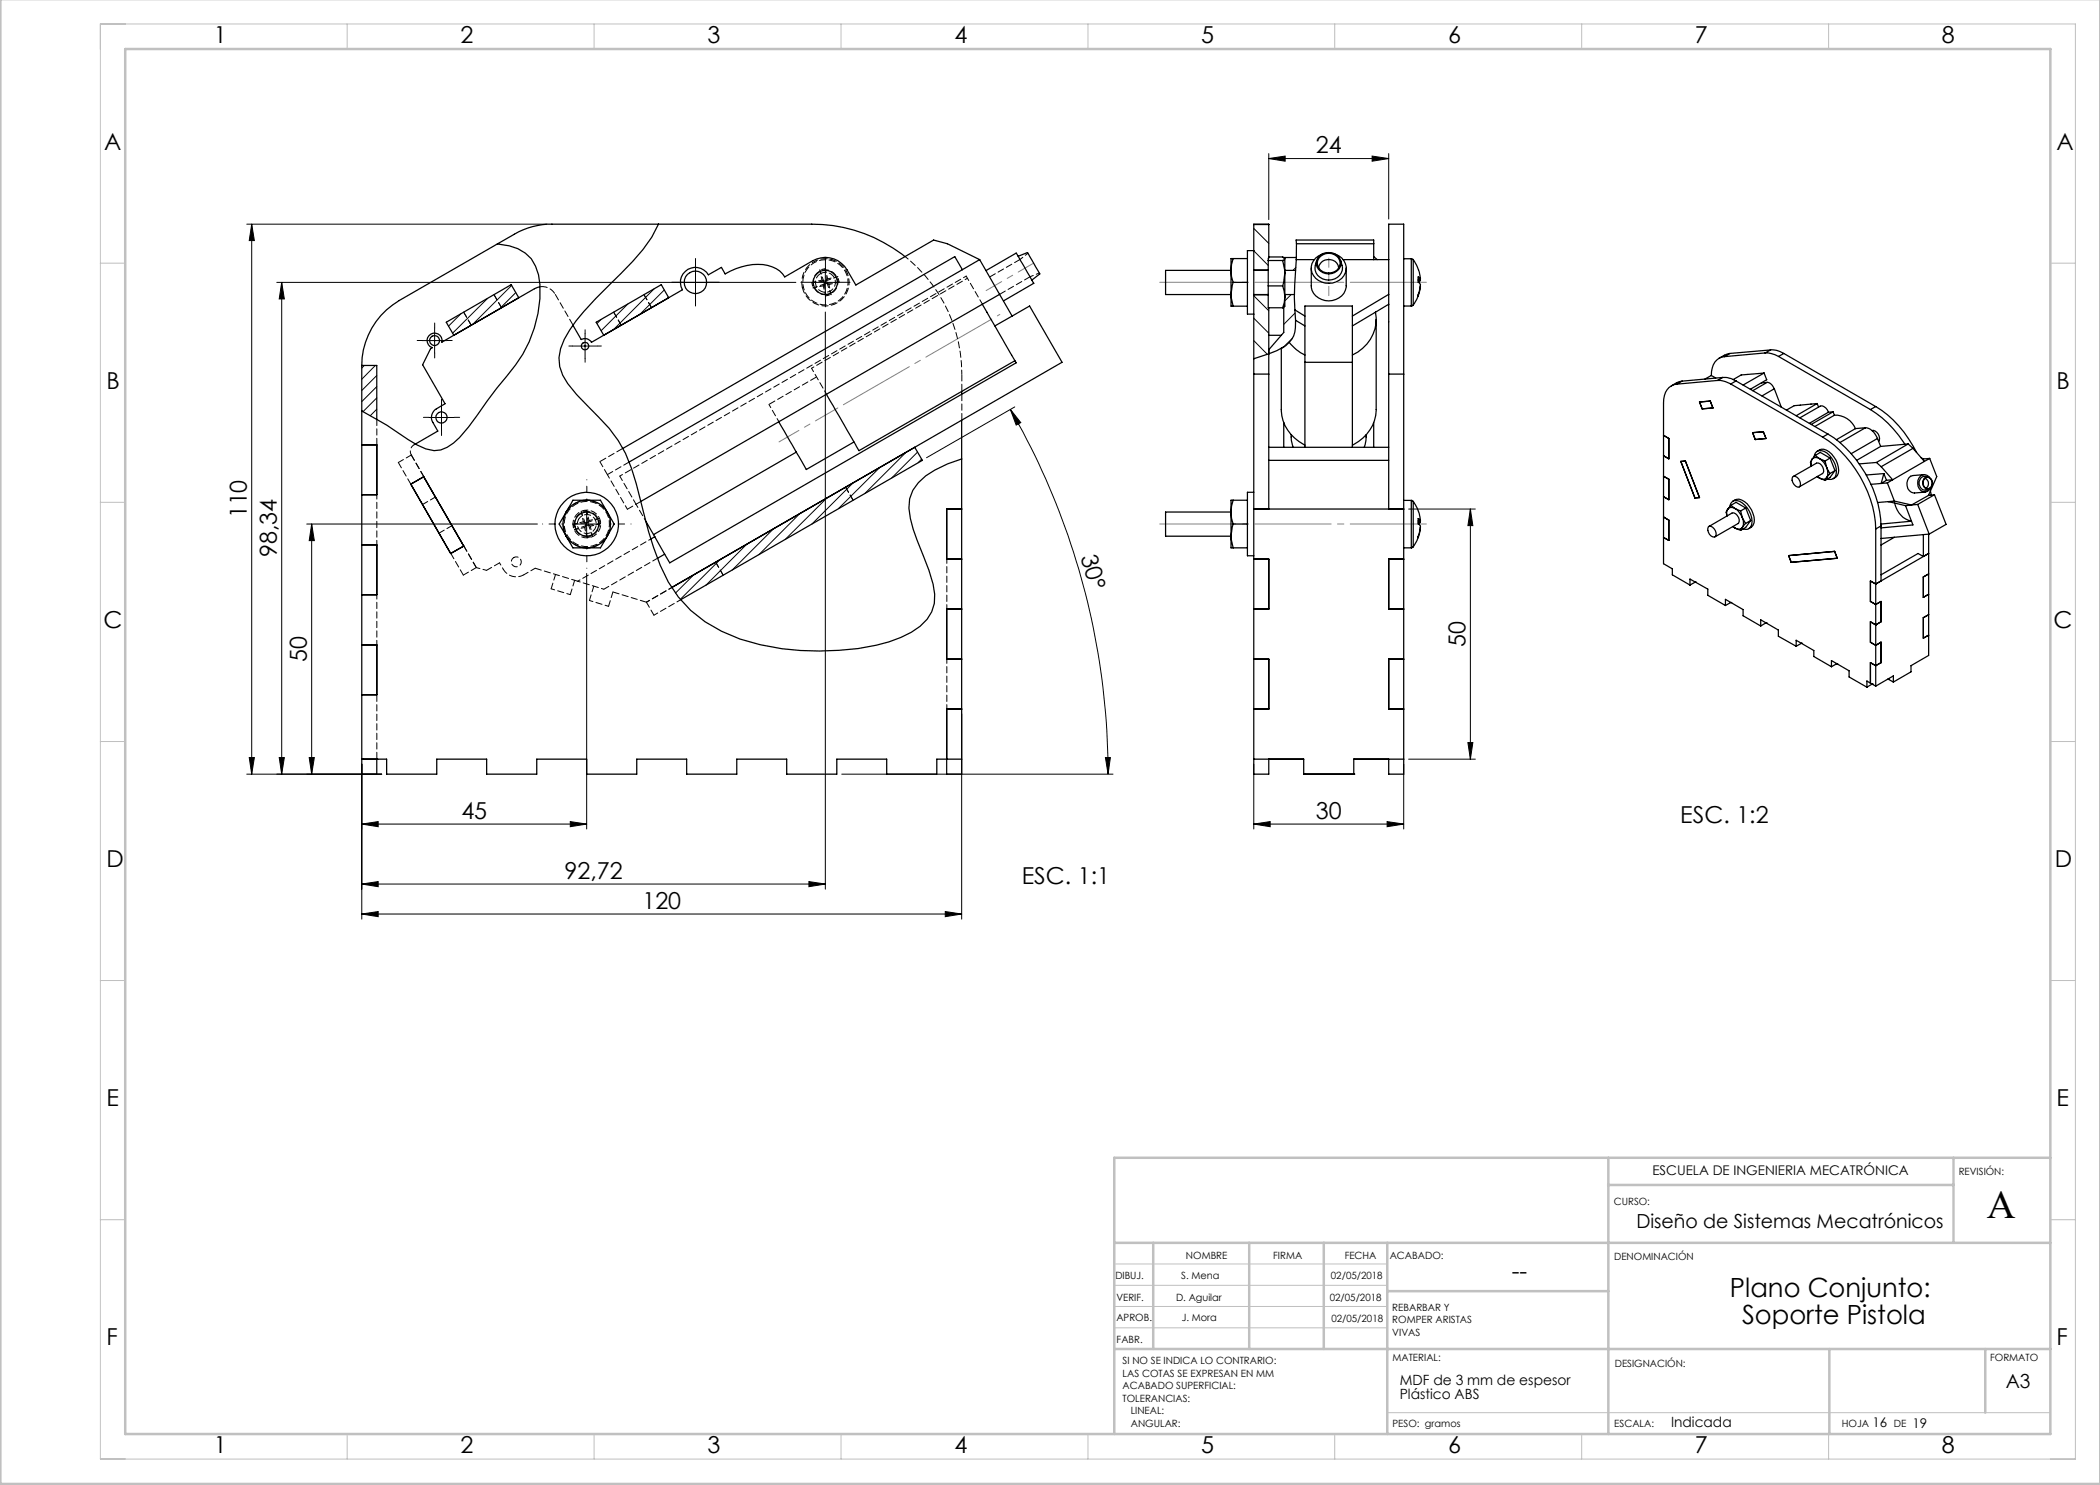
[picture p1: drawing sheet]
<svg xmlns="http://www.w3.org/2000/svg" width="420mm" height="297mm" viewBox="0 0 420 297" stroke-linecap="round" stroke-linejoin="round" font-family="sans-serif">
<!-- layer: Capa 1 -->
<g fill="none" stroke="#000" stroke-width=".2">
<path d="M253.8 31.7l3.2-.5v1zM253.8 30.7v13.2M253.8 31.7h23.9M274.4 31.2l3.3 .5-3.3 .5zM277.7 30.7v13.1M49.4 44.8h60M50.3 44.8v110M50.3 44.8l.6 3.3h-1.1zM55.4 56.5h103.8M56.3 56.5v98.3M56.3 56.5l.6 3.3h-1.1zM97.5 59.7l-7 6.9"/>
<path d="M102.3 57.1l-7.7 7.7M103.2 58.5l-3.3 3.3M130.8 57.7l-8.1 8.3M132.9 58l-4.9 4.9M133.7 59.4l-.4 .4M139.1 54v5M162.6 56.5h5M165.1 54v5M250.8 45.7l3 3M250.8 50.2l2.8 2.9M250.8 59.2l3 3M258.2 58.9l-1.2 1.3"/>
<path d="M259.2 53.5l-.6 .6M72.8 73.1l-.4 .5M75.1 73.1l-2.7 2.7M75.4 79.6l-2.8 2.7M75.4 77.3l-3 3M75.4 75.1l-3 3M84.4 68.1h5M86.9 65.6v5M92.1 62.8l-2.4 2.4M114.5 69.2h5M117 66.7v5M120.2 63.9l-.8 .8"/>
<path d="M125.6 60.8l-5.4 5.3M165.1 62.4v115.4M250.8 63.6l3 3M250.8 68.1l2.7 2.8M258.5 67.6l-1.7 1.8M259 62.6l-2.2 2.3M75.4 81.8l-1.4 1.3M85.8 83.5h5M88.3 81v5M165.3 99.7l-8.2 8.2M170.6 96.6l-8.2 8.2M175.9 93.6l-8.2 8.1"/>
<path d="M181.2 90.5l-8.2 8.2M183.5 90.4l-5.2 5.2M184.3 91.8l-.7 .7M202.1 81.9l2.1 2.6-1 .5zM202.1 81.9a146.2 146.2 0 0 1 19.5 72.9M203 81.4l-17.7 10.1M61.3 104.8h46.2M62.3 104.8l.6 3.3h-1.1zM62.3 104.8v50M114.8 104.8h5M117.3 102.3v5M117.3 114.7v51.1"/>
<path d="M138.7 115l-3.6 3.6M144 111.9l-7.9 8M149.3 108.9l-8.2 8.2M154.7 105.8l-8.3 8.2M159.9 102.7l-8.1 8.2M281.7 101.8h13.4M294.1 101.8l.5 3.3h-1zM294.1 101.8v50M49.4 154.8h26.9M49.8 151.5h1.1l-.6 3.3zM55.8 151.5h1.1l-.6 3.3zM61.8 151.5h1.1l-.6 3.3z"/>
<path d="M72.4 152.8v31M168.3 154.8h54.3M192.3 142.8v41M221.1 151.5h1l-.5 3.3zM250.8 152.8v13M280.7 152.8v13M281.7 151.8h13.4M293.6 148.5h1l-.5 3.3zM72.4 164.8l3.2-.5v1zM72.4 164.8h44.9M72.4 176.8l3.2-.5v1zM72.4 176.8h92.7"/>
<path d="M114.1 164.3l3.2 .5-3.2 .5zM161.8 176.3l3.3 .5-3.3 .5zM250.8 164.8l3.2-.5v1zM250.8 164.8h29.9M277.4 164.3l3.3 .5-3.3 .5zM72.4 182.8l3.2-.5v1zM72.4 182.8h119.9M189.1 182.3l3.2 .5-3.2 .5z"/>
</g>
<path d="M117.4 99.8v-3.8M112.4 104.8h-3.9M117.4 109.8v3.9M122.4 104.8h3.8" fill="none" stroke="#000" stroke-width=".2" stroke-dasharray="15.2 1.3 1.3 1.3" stroke-dashoffset="15.2"/>
<g fill="none" stroke="#000" stroke-width=".2" stroke-dasharray="15.2 1.3 1.3 1.3">
<path d="M136.6 56.5h-2.2M139.1 54v-2.3M139.1 59v2.2M141.6 56.5h2.3M162.6 56.5h-2.4M165.1 54v-2.5M165.1 59v2.4M167.6 56.5h2.4M84.4 68.1h-1M86.9 65.6v-1M86.9 70.6v1M89.4 68.1h1"/>
<path d="M114.5 69.2h-.7M117 66.7v-.7M117 71.7v.8M119.5 69.2h.8M85.8 83.5h-1.1M88.3 81v-1.2M88.3 86v1.1M90.8 83.5h1.1"/>
</g>
<path d="M206.7 52.6l-9.5 5.5" fill="none" stroke="#808080" stroke-width=".2" stroke-dasharray="15.2 1.3 1.3 1.3" stroke-dashoffset="11.6"/>
<path d="M155.8 88.4l11.3-6.5" fill="none" stroke="#808080" stroke-width=".2" stroke-dasharray="15.2 1.3 1.3 1.3" stroke-dashoffset="10.6"/>
<path d="M167.1 81.9l32.9-19" fill="none" stroke="#808080" stroke-width=".2" stroke-dasharray="15.2 1.3 1.3 1.3" stroke-dashoffset="-1.9"/>
<path d="M286.1 56.5h-55M286.1 104.8h-55" fill="none" stroke="#808080" stroke-width=".2" stroke-dasharray="15.2 1.3 1.3 1.3" stroke-dashoffset="-.8"/>
<path d="M265.8 51.6v7.5" fill="none" stroke="#808080" stroke-width=".2" stroke-dasharray="15.2 1.3 1.3 1.3" stroke-dashoffset="13.4"/>
<g fill="none" stroke="#c0c0c0" stroke-width=".2">
<path d="M20.1 4.8h395v287h-395zM69.4 4.8v5M118.8 4.8v5M168.2 4.8v5M217.6 4.8v5M266.9 4.8v5M316.3 4.8v5M365.7 4.8v5M20.1 52.6h4.9M410.1 52.6h5M20.1 100.5h4.9M410.1 100.5h5"/>
<path d="M20.1 148.3h4.9M410.1 148.3h5M20.1 196.1h4.9M410.1 196.1h5M20.1 243.9h4.9M222.8 257.1h54.7M222.8 252.8h54.7M410.1 243.9h5M222.8 261.3h54.7M222.8 265.6h54.7M69.4 286.8v5M118.8 286.8v5"/>
<path d="M168.2 286.8v5M217.6 286.8v5M266.9 286.8v5M277.5 282.5h132.6M316.3 286.8v5M365.7 286.8v5"/>
</g>
<g fill="none" stroke="#c0c0c0" stroke-width=".5">
<path d="M.1 -.1v296.9h419.9M25 9.8h385.1v277h-385.1zM321.6 237h69.1M321.7 231.6v55.2M390.7 231.6v17M410.1 231.6h-187.3v55.2M222.8 248.6h187.3M230.6 248.6v21.2M249.8 248.6v21.2M264.8 248.6v21.2M277.5 248.6v38.2M277.6 258.2h44.1"/>
<path d="M222.8 269.8h187.3M365.9 269.8v17M397.1 269.8v12.7"/>
</g>
<g fill="#000">
<path d="M253.8 31.7l3.2-.5v1zM274.4 31.2l3.3 .5-3.3 .5z"/>
<path d="M62.3 104.8l.6 3.3h-1.1zM61.8 151.5h1.1l-.6 3.3zM294.1 101.8l.5 3.3h-1zM293.6 148.5h1l-.5 3.3z"/>
<path d="M49.8 151.5h1.1l-.6 3.3zM50.3 44.8l.6 3.3h-1.1z"/>
<path d="M55.8 151.5h1.1l-.6 3.3zM56.3 56.5l.6 3.3h-1.1z"/>
<path d="M221.1 151.5h1l-.5 3.3zM202.1 81.9l2.1 2.6-1 .5z"/>
<path d="M114.1 164.3l3.2 .5-3.2 .5zM72.4 164.8l3.2-.5v1zM277.4 164.3l3.3 .5-3.3 .5zM250.8 164.8l3.2-.5v1z"/>
<path d="M72.4 182.8l3.2-.5v1zM189.1 182.3l3.2 .5-3.2 .5zM72.4 176.8l3.2-.5v1zM161.8 176.3l3.3 .5-3.3 .5z"/>
</g>
<g fill="none" stroke="#000" stroke-width=".25">
<path d="M99.5 48.8a24.2 24.2 0 0 1 7-3.5l2.9-.5h52.9a29.8 29.8 0 0 1 18.7 6.5M99.5 48.8a9.2 9.2 0 0 1 6.8 2.9 11.5 11.5 0 0 1 1.7 8 25.8 25.8 0 0 1-6.7 15.6l-3.8 4.8a41.8 41.8 0 0 1-6.8 8.5 5.3 5.3 0 0 1-5.5 1.2 41.8 41.8 0 0 1-7.9-4.8l-4.9-2.8M99.5 48.8l-19.7 11.3a15.1 15.1 0 0 0-7.4 13M108 57.4l-1.1 .3-18.5 10.7a1.49 1.49 0 0 0-1.1-1.7 1.49 1.49 0 0 0-1.8 1 1.49 1.49 0 0 0 1 1.8l-.4 .2-1.6 3.3 4.5 7.7-1.7 1.1a1.97 1.97 0 0 0-.7 2.7l1 1.7-4.5 2.6M131.7 44.8a31.9 31.9 0 0 1-7.5 9.8 100 100 0 0 0-9 9.6 14.4 14.4 0 0 0-3.4 7.3l.1 1.8 .6 1.7 1 1.7 1.8 2.2 4.4 4.5a25.9 25.9 0 0 1 7.5 13.3l.9 3.2a86 86 0 0 0 3.9 13.2 25 25 0 0 0 16 14.7 53.8 53.8 0 0 0 29.8 .6 15.8 15.8 0 0 0 7.6-4.5 7.5 7.5 0 0 0 1.2-7.1l-.8-2.8a72.5 72.5 0 0 1-3.7-10.3 7.5 7.5 0 0 1 3-8.5l1.9-1.2 2.5-1.2 2.8-1M133.7 59.5l-1.4-2.6-13.1 7.5 1.6 2.7M192.5 53.9l-66.7 38.5M192.5 53.9l-1.5-2.6-66.5 38.4M195.9 51.9l-6.4-3.1-2.8-.8-15.5 9-1.8-3a5 5 0 0 0-6.8-1.9l-5.6 3.3a6.5 6.5 0 0 0-6.5-2.5 14.4 14.4 0 0 0-5.5 1.9l-.7-1.3-2.6 1.5a3 3 0 0 0-4.1-1.1 3 3 0 0 0-1.1 4.1l-18.2 10.5a1.49 1.49 0 0 0-2.1-.6l-1.6-2.9M195.9 51.9l-3.4 2M195.9 51.9l4 7M197.2 54.1l6-3.5 3.6 6.1-6.1 3.5"/>
<path d="M199.9 58.9l-3.4 2M199.9 58.9l2.5 4.3M203.6 51.3l1.9-.8 .1 .2 2.4 4.1-1.6 1.2M246.2 54.1l.1 1.3 .3 1.1M246.2 54.1v4.8M246.2 58.9l.4 2.3M246.2 58.9v2.3h.4M246.2 54.1h-13.1v4.8h13.1M246.6 51.7l-.3 1.2-.1 1.2M246.6 56.5l-.4 2.4M246.6 51.7h-.4v2.4M246.6 56.5h2.9"/>
<path d="M246.6 51.7h2.9M250.8 44.9h3M250.8 50.1v12.7M250.8 50.1h-1.3v12.7h1.3M250.8 54.1h2.8M250.8 58.9h2.8M250.8 44.9v5.2M250.8 54h2.8M253.6 51.6v10h2.9M253.6 57.2h2.9M253.6 52.1h2.9M253.8 44.9v6.7"/>
<path d="M253.8 51.4l3 .1M256.5 57.2l.5 2.2M256.5 52.1l.5 2.5M256.8 51.5v.1M256.8 51.5h2.5M256.9 51.6l.1 .1M257 59.4l-.1 1.1-.4 1.1M257 54.6l-.5 2.6M257 54.6v4.8M257 51.7l-.5 .4M257 51.7v2.9M257 59.4v1.8l-.5 .4"/>
<path d="M257 54.1h2.1M257 58.9h1.9M259.3 51.9l-.4 7.6 .1 2.5M259.3 51.9h3.6M259.3 48.8l-.1-.8h15.5v3.9M259.3 48.8h15.4M259.3 48.8v3.1M262.3 53.6v3.5a3.5 3.5 0 0 0 5.5 2.5 2.8 2.8 0 0 0 1.4-2.5v-3.5M263.3 52.1a2.72 2.72 0 0 0 .7 3.4 2.72 2.72 0 0 0 3.5 0 2.24 2.24 0 0 0 .9-2.4l-.3-1M263.7 51.4a2.5 2.5 0 0 1 2.7-.8 2.5 2.5 0 0 1 1.8 2.3 2.53 2.53 0 0 1-2.5 1.9 2.53 2.53 0 0 1-2.4-1.9l.1-1zM263.7 53.6a2.04 2.04 0 0 1 2-1.7 2.04 2.04 0 0 1 2.1 1.7M264.1 51.3a2.36 2.36 0 0 1 3.9 1.3 2.32 2.32 0 0 1-2.3 2 2.32 2.32 0 0 1-2.2-2v-.5z"/>
<path d="M264.4 50.8a2.89 2.89 0 0 0-2.2 2.8 2.89 2.89 0 0 0 2.1 2.8 3.4 3.4 0 0 0 4.9-3.1 3.1 3.1 0 0 0-2.1-2.5M268.6 51.9h9.1M274.7 51.3l.7 .6M277.7 51.9v22.9M277.7 51.9v-7.1h3v30M277.7 58.9l-7.2 4.3M280.7 51.7h1.6M282.3 51.7l.3 .3M282.3 51.7v9.5M282.6 52a7.6 7.6 0 0 1 1.5 3.8M282.6 52v9M283.6 56.1h.5"/>
<path d="M283.7 59l-1.1 2M284.1 55.8v.3M284.1 55.8l-.4-.4a1.12 1.12 0 0 0 .4 1.5l-.5 2.3 .5-2M284.1 56.1l-.4 .4M284.1 55.8h-.5M89.3 64.4l12.9-7.5 1.6 2.6-13 7.6zM192.3 78.3v.5M196.5 60.9l6.7 11.7-69.3 40-1-1.8M196.5 60.9l-68.3 39.4M202.4 63.2l3.5-2 6.5 11.3-78.1 45M202.4 63.2l-3.4 2M203 72.1l-31.2 18-6.5-11.2"/>
<path d="M246.6 61.2h2.9M250.8 71.8v3M250.8 74.8v80h3v-3M250.8 62.8v9M250.8 74.8h3M253.8 70.8v4M253.8 61.6v9.2M253.8 74.8v27M253.8 70.8l-3 1M253.8 67.1h2.5M256.3 69.7v12.2a8.2 8.2 0 0 0 4.7 7.1M256.8 69.4l-1.4 .7-1.6 .7"/>
<path d="M256.8 61.5v5l-3 3.5M257.8 68.5a8.7 8.7 0 0 0 3.2 2.5M257.8 68.5l-1.5 1.2M259 62l2 1.2M259 62l.1 2.1M259.1 64.1a5.4 5.4 0 0 1-1.3 4.4M259.1 64.1l1.9 1.1M261 72.5h9.5M275.1 62.4a7.8 7.8 0 0 1-4.6 8.6M275.1 62.4l-4.6 2.8M275.2 63.9v18a8.1 8.1 0 0 1-4.7 7.1M277.7 74.8h3"/>
<path d="M277.7 74.8v27M277.7 60.9l-2.6 1.5M280.7 74.8v80h-3v-3M280.7 61.2h1.6M282.6 61l-.3 .2M335.4 76.8a3.3 3.3 0 0 0-2.7 3.8v32.1l1.8 1.1v1.2l3.5 2M336.4 76.2l-1.1 .3-1 .7M336.4 76.2l-1 .6M342.3 75.1l.8 .5M342.3 75.1l-1.3 .7M343.5 76.1a5 5 0 0 1 2.6 .7M343.5 76.1l-8.1 .7"/>
<path d="M344.6 75.5a5 5 0 0 1 2.6 .7M344.6 75.5l-1.1 .6M344.6 75.5l-8.2 .7M344.9 71.3a2.96 2.96 0 0 0-2.6 3v.8M346 70.7l-1.1 .3-1.1 .6M346 70.7l-1.1 .6M346.1 76.8l18.4 10.6M347.2 76.2l-1.1 .6M347.2 76.2l18.4 10.6M352.8 74.6l-4.6 .4-1.6 .9M352.8 74.6l-4.2 2.4M352.8 74.6l.5 1.3-3.2 2"/>
<path d="M353 70.6a5 5 0 0 1 2.7 .7M353 70.6l-8.1 .7M353.4 76.5a1.83 1.83 0 0 1 1.5 1.2M353.4 76.5l-1.1 .1M353.4 76.5l-2.8 1.6M354.1 70a4.3 4.3 0 0 1 2.7 .7M354.1 70l-1.1 .6M354.1 70l-8.1 .7M354.9 77.7l1.4 3.8M354.9 77.7l-2.5 1.5M355.7 71.3l18.4 10.6M356.8 70.7l-1.1 .6"/>
<path d="M356.8 70.7l18.3 10.6M72.4 89h3v10h-3M75.4 83.9v-10.8h-3v81.7h3v-3M82.2 96.8l2.5-1.4 8 13.8-2.6 1.5zM155.8 84.4l5.5 9.5 9.5-5.5M159.3 90.4l-28.6 16.5M183 89.5l1.5 2.6-48.4 27.8M192.3 84v70.8h-3v-13h3M250.8 98.5h-1.3v12.7h1.3M253.8 92.1h23.9M253.8 89.5h23.9M256.8 84.5v5"/>
<path d="M258.2 87l.1 1.1 .3 1.4M261 89.5v-28.3h9.5v28.3M273.2 87v1.1l-.4 1.4M274.7 84.5v5M332.7 87.1l1.1 .6v4.1l-1.1-.6M332.7 95.2l1.1 .6v4.1l-1.1-.6M336.2 92.3l.9-.1 2.8 7.3-.9 .1zM339.9 80.4l2.2-.2 .5 1.4-2.2 .2zM350.5 86.5l2.2-.1 .5 1.3-2.2 .2zM358.5 95.4a1.2 1.2 0 0 1 1.6 1.2l-.1 .7a.81 .81 0 0 1-1.2-.4 1.39 1.39 0 0 1-.3-1.5zM358.7 95.3l4.6-2.7a1.37 1.37 0 0 1 1.2 2.1l-4.6 2.7M362.4 91.9l-.2 .6 .1 .7-.2-.7z"/>
<path d="M362.8 91.3a1.27 1.27 0 0 1 2-1 4.5 4.5 0 0 1 2.2 5.1 1.25 1.25 0 0 1-1.5 .4M363 91.1l-.6 .8M363 91.1l1.1-.6 1.9 1.1M363 91.1l.9 .6M363.4 80.7l-4.6 .4-1.5 .9M363.4 80.7l-4.2 2.4M363.4 80.7l.3 .7M363.5 90.2a1.96 1.96 0 0 1 2.8 .6 4.3 4.3 0 0 1 1.2 4.3l-.9 .6M363.5 95.3l.4 .3zM363.9 91.7l1.1 .5M363.9 91.7a3.5 3.5 0 0 1 1.4 1.8M363.9 91.7a1.09 1.09 0 0 0-1.5 .2"/>
<path d="M363.9 95.6l1.1 .5M364.5 87.4a23.5 23.5 0 0 1 10.6 18.4M365 92.2l.3 1.3M365.3 93.5l.7 1.2M365.3 93.5a2.36 2.36 0 0 1 0 2M365.3 95.5a1 1 0 0 1-1.4 .1M365.3 95.5l-.3 .6M365.6 86.8a23.3 23.3 0 0 1 10.6 18.4M365.6 86.8l-1.1 .6M365.7 82.4a1.43 1.43 0 0 0-1.7-1.2l-4 2.4M365.7 82.4l-3.8 2.3M366 94.7l-.7 .8"/>
<path d="M366 91.6l1 2.5M366 91.6l-1 .6M366.6 82.4l-4.3 2.5M366.6 82.4l.3 .6M366.6 82.4h-.9M366.9 83a4.4 4.4 0 0 1 4.2 2.7M366.9 83l-3.9 2.3M367 94.1l-1 .6M367 94.1l-1 1.4-1 .6M371.1 85.7l-3.8 2.2M373.1 85.5a3.1 3.1 0 0 1 2.4 2.2M373.1 85.5l-2 .2"/>
<path d="M373.1 85.5l-5.1 3M374.1 81.9a21.5 21.5 0 0 1 6.9 7M374.6 86.1h-.2a1.44 1.44 0 0 1 1.3 2.2l.1-.1M375.1 81.3a22.3 22.3 0 0 1 8.2 9.2M375.1 81.3l-1 .6M375.3 92.5l-3.4 .3M375.3 92.5l.9 .8M375.5 87.7l.6 1.6M375.5 87.7l-5.3 3M376.1 89.3l-4.8 2.8M376.2 93.3l2.3 2.7M376.8 94.7l.5 1.4"/>
<path d="M376.8 94.7l-3.6 .3M376.8 94.7l-.6 2 1.1-.6M377.5 96.6l-3.3 .3M377.5 96.6l1.4 3.6M378.5 96l-1.2 .1M378.5 96l-1 .6M381.6 88.8l-6.3 3.7M381.6 88.8l1 .9M381.6 88.8l-5.5 .5M382.6 89.7l-6.4 3.6M382.6 89.7l2.3 2.6M384.2 91.6l.5 .2"/>
<path d="M384.7 91.8l-.2 .1M384.7 94.9l-2.1 .2a1.8 1.8 0 0 0-1.2 1.9 1.8 1.8 0 0 0 1.5 1.6l2.2-.2M384.8 95.8a.98 .98 0 0 1 1.2-.3 .98 .98 0 0 1 .5 1.1 1 1 0 0 1-.9 1.3 1 1 0 0 1-1-1.2zM384.8 95.8a.91 .91 0 0 1 1.1-.2 .91 .91 0 0 1 .5 1 .92 .92 0 0 1-.8 1.2 .92 .92 0 0 1-1-1.1zM384.9 92.3l-6.4 3.7M385 95.7a1.08 1.08 0 0 1 .7 .9 1.08 1.08 0 0 1-.5 1M385.6 95.4a1.38 1.38 0 0 0-1.8 .8 1.38 1.38 0 0 0 .8 1.8h.4l.8-.2M385.7 99.1l-3.4 1.9M385.9 95.5a1.27 1.27 0 0 0-1.4-.5 1.27 1.27 0 0 0-.9 1.1 1.77 1.77 0 0 0 1.5 2.3l.4-.2 .6-.6M385.9 91.7l-1 .6M385.9 91.7l1.5 3.6-1.7 3.8M385.9 91.7l-1.2 .1"/>
<path d="M386.1 98.2l.1 .8M386.9 99l-3.4 1.9M386.9 99l2.3 5.9-3.4 1.9M386.9 99l-1.2 .1M72.4 109h3v10h-3M113.2 107.2a4.8 4.8 0 0 0 4.1 2.4M113.2 102.4a4.8 4.8 0 0 0 0 4.8M113.2 107.2l1.4 2.4h2.7M113.2 102.4l-1.4 2.4 1.4 2.4M117.3 100a4.7 4.7 0 0 1 4.2 2.4M117.3 100a4.8 4.8 0 0 0-4.1 2.4M117.3 100h2.8l1.4 2.4"/>
<path d="M117.3 100h-2.7l-1.4 2.4M121.5 102.4l1.3 2.4-1.3 2.4M121.5 102.4a4.8 4.8 0 0 1 0 4.8M121.5 107.2l-1.4 2.4h-2.8M121.5 107.2a4.7 4.7 0 0 1-4.2 2.4M129.2 104.3l1.8 3M131 107.3l-.8 .5M131 107.3l1.9 3.5M132.9 110.8l-1.4 .9M192.3 101.8h-3v10h3M246.2 102.4l.1 1.3 .3 1.1M246.2 102.4v4.8"/>
<path d="M246.2 107.2l.4 2.4M246.2 107.2v2.4h.4M246.2 102.4h-13.1v4.8h13.1M246.6 100l-.3 1.2-.1 1.2M246.6 104.8l-.4 2.4M246.6 100h-.4v2.4M246.6 109.6h2.9M246.6 104.8h2.9M246.6 100h2.9M250.8 101.8h29.9M250.8 111.8h3v10h-3M280.7 111.8h-3v10h3"/>
<path d="M280.7 100.1h1.6M280.7 109.6h1.6M282.3 100.1l.3 .2M282.3 100.1v9.5M282.6 109.4l-.3 .2M282.6 100.3a7.5 7.5 0 0 1 1.5 3.8M282.6 100.3v9.1M283.7 107.3l-1.1 2.1M284.1 104.1v.3M284.1 104.1l-.4-.4a1.12 1.12 0 0 0 .4 1.5l-.5 2.3 .5-2M284.1 104.4l-.4 .4M284.1 104.1l-.5 .1"/>
<path d="M284.1 104.4h-.5M332.7 103.4l1.1 .6v4.1l-1.1-.6M338 117v-1.2l3.6 2v1.3l3.5 2M339.1 116.4h.1M339.1 116.4l-1.1 .6M341.7 105.4a.81 .81 0 0 1 1.1 .4 1.11 1.11 0 0 1 .1 1.6 1.51 1.51 0 0 1-1.2-2zM341.8 105.3l4.6-2.7a1.39 1.39 0 0 1 1.2 2.1l-4.6 2.7M345.5 101.8l-.2 .6 .1 .8M345.5 101.8l-.3 .6 .2 .8M346 101.2a1.26 1.26 0 0 1 1.9-.9 4.7 4.7 0 0 1 2.4 4.6 1.21 1.21 0 0 1-1.7 .9M346.2 101.1l-.7 .7M346.2 101.1l1-.6 1.9 1.1"/>
<path d="M346.2 101.1l.8 .6M346.6 100.2a1.78 1.78 0 0 1 2.3 .1 4.7 4.7 0 0 1 1.9 4.3 1.58 1.58 0 0 1-1.1 1.1M346.6 105.3l.4 .3M347 101.7l1.1 .5M347 101.7a4.1 4.1 0 0 1 1.5 1.8M347 101.7a1.05 1.05 0 0 0-1.5 .1M347 105.6l1.1 .5M348.1 102.2l.4 1.3M348.5 103.5l.6 1.2M348.5 103.5a2.3 2.3 0 0 1 0 2M348.5 105.5a1.09 1.09 0 0 1-1.5 .1M348.5 105.5l-.4 .6"/>
<path d="M349.1 104.7l-.6 .8M349.1 101.6l1 2.5M349.1 101.6l-1 .6M350.1 104.1l-1 .6M350.1 104.1l-1 1.4-1 .6M357.7 111.1l9.2-.8 .6 1.4-9.3 .8zM375.1 105.8v31.4M375.1 116.8l-1-.6v4.1l1 .6 1.1-.6v4.1l-1.1 .6-1-.6v4l1 .7 1.1-.7v4.1l-1.1 .6-1-.6v4.1M376.2 105.2v11l-1.1 .6M376.2 105.2l-1.1 .6M377.6 100.3l-2.1 .2M377.6 100.3l1.3 .3"/>
<path d="M378.9 107.5l-2.7 1.5M378.9 100.2l3.4 .8M378.9 100.2l-1.3 .1M378.9 100.6a4.4 4.4 0 0 0 3.4 3.6M378.9 100.6l2.2 .5M381.1 101.1l1.2 3.1M382.3 104.2l.3 .8-6.4 .6M382.3 104.2l-6.1 .6M382.3 101l-1.2 .1M383.5 100.9l2.3 5.9M383.5 100.9l-1.2 .1M384.7 111.3l1-.6-10.6 6.1"/>
<path d="M384.7 106.9v4.4M384.7 111.3l-1.1-.6-7.4 4.3M385.7 106.9v24.2l-3.5 2v1.3l-3.5 2M385.7 114.8l-1 .6v4.1l1-.7M385.8 106.8l-9.6 .9M72.4 129h3v10h-3M192.3 121.8h-3v10h3M250.8 131.8h3v10h-3M280.7 131.8h-3v10h3M345.1 121.1v-1.2l3.5 2v1.3l3.5 2M346.1 120.5h.1M346.1 120.5l-1 .6"/>
<path d="M352.1 125.2v-1.2l3.6 2v1.2l3.5 2.1M353.2 124.6h.1M353.2 124.6l-1.1 .6M359.2 129.3v-1.2l3.6 2v1.2l3.5 2M360.3 128.7h.1M360.3 128.7l-1.1 .6M366.3 133.3v-1.2l3.5 2.1v1.2l3.6 2M367.3 132.7h.1M367.3 132.7l-1 .6M374.1 136.6l1 .6M374.1 136.6l-.7-.4v1.2M374.4 136.8h.1"/>
<path d="M374.4 136.8l-1 .6M377.6 135.8h.1M377.6 135.8l1.1 .6M378.7 136.4v-1.2l-3.6 2M385.7 122.9l-1 .6v4.1l1-.6M72.4 151.8h.1M72.4 151.8h4.9v3h10v-3h10v3h10.1v-3h9.9v3h10.1v-3h9.9v3h10.1v-3h9.9v3h10.1v-3h9.9v3h10.1v-3h4.9M75.4 151.8h.1M250.8 151.8h9.9v3M260.7 154.8h.1M260.7 154.8h10.1M270.8 154.8h.1"/>
<path d="M280.7 151.8h-9.9v3"/>
<circle cx="139.1" cy="56.5" r="2.24"/>
<circle cx="165.1" cy="56.5" r="2.42"/>
<circle cx="86.9" cy="68.1" r="1"/>
<circle cx="117" cy="69.2" r=".75"/>
<circle cx="88.3" cy="83.5" r="1.13"/>
<circle cx="117.3" cy="104.8" r="6.3"/>
<circle cx="117.3" cy="104.8" r="2.4"/>
</g>
<g fill="none" stroke="#000" stroke-width=".2" stroke-dasharray="1.3 .6">
<path d="M164.6 57.2l.3-.4M164.7 56.2l.6-.1M164.7 56.2l-.3-.2M164.7 56.2l.2 .6M165.4 56.7l-.5 .1M165.4 56.7l-.1-.6M165.4 56.7l.4 .2M165.5 55.8l-.2 .3M200 58.8l6-3.4M204 51.9l-6 3.5M75.4 88.9v-5.1M79.7 92.5l2.5 4.3"/>
<path d="M82.3 91l2.5 4.3M82.3 91l13 22.5M82.8 89l.3-.2M121.5 94.9l4.3-2.5M90.2 110.7l2.5 4.3M92.8 109.2l2.5 4.3M115.5 116.2l-8.5-2.6M116.9 105.5l.2-.3M117 104.6l.1 .6M117 104.6l.6-.1M117 104.6l-.3-.2M117.7 105l-.6 .2"/>
<path d="M117.7 105l-.1-.5M117.7 105l.4 .2M117.8 104.1l-.2 .4M125.5 101.8l2.7-1.5M129.3 120.4l-6.7-2"/>
</g>
<g fill="none" stroke="#000" stroke-width=".2" stroke-dasharray="1.3 .6" stroke-dashoffset=".4">
<path d="M162.4 56.5l2.3-.3M162.6 57.6l2.3-.8M164 54l.7 2.2M165 53.8l.3 2.3M165.1 59a2.5 2.5 0 0 0 2.2-3.6 2.5 2.5 0 0 0-4.2-.5 2.5 2.5 0 0 0 1.4 4l.6 .1M165.1 59.2l-.2-2.4M166.2 58.9l-.8-2.2M167.6 55.3l-2.3 .8M167.8 56.4l-2.4 .3M82.8 89a1.5 1.5 0 0 0-.5 2M75.4 108.9v-10M75.4 118.9v10"/>
<path d="M102.8 111.5a1 1 0 0 1 1.4 .7 1 1 0 0 1-1.2 1.1 1 1 0 0 1-.5-1.5l.3-.3M114.7 104.9l2.3-.3M114.9 105.9l2.2-.8M115.7 103.9a1.9 1.9 0 0 1 3.2-.2 1.9 1.9 0 0 1-1.2 3 1.9 1.9 0 0 1-2.2-2.3l.2-.5M116.3 102.3l.7 2.3M117.3 102.1l.3 2.4M117.4 107.3a2.5 2.5 0 0 0 2.2-3.6 2.5 2.5 0 0 0-4.2-.5 2.5 2.5 0 0 0 1.4 4l.6 .1M117.4 107.5l-.3-2.3M118.5 107.3l-.8-2.3M119.8 103.7l-2.2 .8M120.1 104.7l-2.4 .3M125.5 101.8l-4-6.9"/>
<path d="M130.8 123l5.4-3.1M189.4 121.8v-10M189.4 131.8v10"/>
</g>
<path d="M111 58.8l3.6 6.2M163.3 75.4l-9.5 5.5M192.4 74.8v3.4M192.4 78.8v5.2M120 92.3l4.6-2.6M75.4 138.9v12.9" fill="none" stroke="#000" stroke-width=".2" stroke-dasharray="1.3 .6" stroke-dashoffset="-.1"/>
<g fill="none" stroke="#000" stroke-width=".2" stroke-dasharray="1.3 .6" stroke-dashoffset=".1">
<path d="M98.8 58.9l1.5 2.6M128.8 58.9l1.5 2.6M160.5 57.5a4.7 4.7 0 0 1 5.7-5.6 4.7 4.7 0 0 1 2.5 7.6 4.7 4.7 0 0 1-8-1.2l-.2-.8M164.1 54.7a2 2 0 0 1 3 1.6 2 2 0 0 1-2.7 2 2 2 0 0 1-.7-3.2l.4-.4M92.7 62.4l1.5 2.6M122.7 62.4l1.5 2.6M82.3 91l-2.6 1.5M87.1 99.4l-2.6 1.5M121.5 94.9l-1.5-2.6M169.1 97.4l1.5 2.6M87.8 106.6l2.6-1.5M95.3 113.5l-2.6 1.5"/>
<path d="M97.3 114.1l2.6-1.5M110.2 117.8l.9-2.9M112.7 105.8a4.7 4.7 0 0 1 5.8-5.6 4.7 4.7 0 0 1 2.5 7.7 4.7 4.7 0 0 1-8-1.3l-.3-.8M114.9 116.1l-.8 2.8M120.8 117.8l10.7-6.2M122.6 118.4l-.9 2.9M143.1 112.4l1.5 2.6M117.9 120.1l.9-2.9M129.3 120.4l1.5 2.6"/>
</g>
<g fill="none" stroke="#000" stroke-width=".2" stroke-dasharray="1.3 .6" stroke-dashoffset=".5">
<path d="M162.4 56.5l.2 1.1M162.4 56.5l2-.5M164.4 56l-.4-2M164.6 57.2l-2 .4M165 53.8l.5 2M165 53.8l-1 .2M165.1 59.2l-.5-2M165.1 59.2l1.1-.3M165.5 55.8l2.1-.5M165.8 56.9l.4 2M167.8 56.4l-2 .5M167.8 56.4l-.2-1.1"/>
<path d="M165.3 78.8l-3-5.1M192.4 74.8a30 30 0 0 0-11.4-23.5M155.8 84.3l-2-3.4M95.3 113.5l2 .6M114.1 118.9l-3.9-1.1M114.6 104.8a2.78 2.78 0 0 1 4-2.5 2.78 2.78 0 0 1 .5 4.7 2.78 2.78 0 0 1-4.4-1.6l-.1-.6M114.7 104.9l.2 1M114.7 104.9l2-.5M116.7 104.4l-.4-2.1M116.9 105.5l-2 .4M117.3 102.1l.5 2M117.3 102.1l-1 .2"/>
<path d="M117.4 107.5l-.5-2M117.4 107.5l1.1-.2M117.8 104.1l2-.4M118.1 105.2l.4 2.1M120.1 104.7l-2 .5M120.1 104.7l-.3-1M129.2 104.3l-2-3.5M121.7 121.3l-3.8-1.2M129.3 120.4l5.1-2.9"/>
</g>
<path d="M205.6 50.6l-1.6 1.3M206 55.3l1.9-.7M124 95.2l69.2-40M129.3 120.4l5.1-2.9" fill="none" stroke="#000" stroke-width=".2" stroke-dasharray="1.3 .6" stroke-dashoffset=".6"/>
<path d="M160.7 57.5a4.5 4.5 0 0 1 5.5-5.4 4.5 4.5 0 0 1 2.3 7.3 4.5 4.5 0 0 1-7.6-1.2l-.2-.7M193.5 55.7l-31.2 18M112.9 105.8a4.5 4.5 0 0 1 5.5-5.4 4.5 4.5 0 0 1 2.4 7.3 4.5 4.5 0 0 1-7.6-1.1l-.3-.8M115.5 116.2l14.7-8.4" fill="none" stroke="#000" stroke-width=".2" stroke-dasharray="1.3 .6" stroke-dashoffset=".7"/>
<path d="M104.8 115l2.2-1.4" fill="none" stroke="#000" stroke-width=".2" stroke-dasharray="1.3 .6" stroke-dashoffset=".3"/>
<path d="M193.2 55.2l3.3 5.6M104.8 115a3 3 0 0 1-4.1-1.1M127.2 100.8l-3.2-5.6" fill="none" stroke="#000" stroke-width=".2" stroke-dasharray="1.3 .6" stroke-dashoffset=".2"/>
<path d="M99.9 112.6l.8 1.3M120.8 117.8l-5.3-1.6" fill="none" stroke="#000" stroke-width=".2" stroke-dasharray="1.3 .6" stroke-dashoffset=".8"/>
<path d="M108 57.3a3 3 0 0 1 3 1.5" fill="none" stroke="#000" stroke-width=".2" stroke-dasharray="1.3 .6" stroke-dashoffset="-.2"/>
<text font-size="8" x="397.4" y="243.7">A</text>
<g font-size="5.3">
<text x="346" y="259.4">Plano Conjunto:</text>
<text x="348.4" y="264.7">Soporte Pistola</text>
</g>
<g font-size="4.7">
<text x="42.7" y="8.6">1</text>
<text x="92.1" y="8.6">2</text>
<text x="141.5" y="8.6">3</text>
<text x="190.9" y="8.6">4</text>
<text x="240.2" y="8.6">5</text>
<text x="289.6" y="8.6">6</text>
<text x="339" y="8.6">7</text>
<text x="388.4" y="8.6">8</text>
<text x="20.8" y="29.9">A</text>
<text x="411.3" y="29.9">A</text>
<text x="263.2" y="30.7">24</text>
<text x="21.3" y="77.8">B</text>
<text x="411.3" y="77.8">B</text>
<text x="49.4" y="103.7" transform="rotate(-90 49.4 103.7)">110</text>
<text x="55.3" y="111.5" transform="rotate(-90 55.3 111.5)">98,34</text>
<text x="216.1" y="111.3" transform="rotate(74 216.1 111.3)">30°</text>
<text x="20.7" y="125.5">C</text>
<text x="410.7" y="125.6">C</text>
<text x="293.1" y="129.4" transform="rotate(-90 293.1 129.4)">50</text>
<text x="61.4" y="132.4" transform="rotate(-90 61.4 132.4)">50</text>
<text x="92.3" y="163.8">45</text>
<text x="263.2" y="163.8">30</text>
<text x="336.1" y="164.5">ESC. 1:2</text>
<text x="21.3" y="173.4">D</text>
<text x="410.9" y="173.4">D</text>
<text x="112.9" y="175.8">92,72</text>
<text x="204.3" y="176.8">ESC. 1:1</text>
<text x="128.5" y="181.8">120</text>
<text x="21.3" y="221.2">E</text>
<text x="411.3" y="221.2">E</text>
<text x="302.4" y="255.9">--</text>
<text x="21.3" y="269.1">F</text>
<text x="411.3" y="269.1">F</text>
<text x="42.8" y="290.6">1</text>
<text x="92.1" y="290.6">2</text>
<text x="141.5" y="290.6">3</text>
<text x="190.9" y="290.6">4</text>
<text x="240.3" y="290.6">5</text>
<text x="289.6" y="290.6">6</text>
<text x="339" y="290.6">7</text>
<text x="388.4" y="290.6">8</text>
</g>
<g font-size="3.9">
<text x="327.3" y="245.5">Diseño de Sistemas Mecatrónicos</text>
<text x="401.1" y="277.7">A3</text>
</g>
<g font-size="2.8">
<text x="280" y="276.9">MDF de 3 mm de espesor</text>
<text x="280" y="279.7">Plástico ABS</text>
<text x="334.2" y="285.4">Indicada</text>
</g>
<g font-size="2.7">
<text x="330.5" y="235">ESCUELA DE INGENIERIA MECATRÓNICA</text>
<text x="374.5" y="285.5">16</text>
<text x="382.5" y="285.5">19</text>
</g>
<g font-size="2">
<text x="391.8" y="235">REVISIÓN:</text>
<text x="322.8" y="241">CURSO:</text>
<text x="237.2" y="251.8">NOMBRE</text>
<text x="254.6" y="251.7">FIRMA</text>
<text x="268.9" y="251.9">FECHA</text>
<text x="277.9" y="251.9">ACABADO:</text>
<text x="223.1" y="255.9">DIBUJ.</text>
<text x="236.2" y="255.9">S. Mena</text>
<text x="266.2" y="255.9">02/05/2018</text>
<text x="322.8" y="252">DENOMINACIÓN</text>
<text x="223.3" y="260.1">VERIF.</text>
<text x="235.2" y="260.1">D. Aguilar</text>
<text x="266" y="260.3">02/05/2018</text>
<text x="278.5" y="262.2">REBARBAR Y</text>
<text x="223.3" y="264.2">APROB.</text>
<text x="223.3" y="268.6">FABR.</text>
<text x="236.3" y="264.2">J. Mora</text>
<text x="266.3" y="264.5">02/05/2018</text>
<text x="278.5" y="264.7">ROMPER ARISTAS</text>
<text x="278.5" y="267.2">VIVAS</text>
<text x="224.5" y="272.8">SI NO SE INDICA LO CONTRARIO:</text>
<text x="224.5" y="275.3">LAS COTAS SE EXPRESAN EN MM</text>
<text x="278.5" y="272.3">MATERIAL:</text>
<text x="323" y="273.4">DESIGNACIÓN:</text>
<text x="398" y="272.3">FORMATO</text>
<text x="224.5" y="277.8">ACABADO SUPERFICIAL:</text>
<text x="224.5" y="280.3">TOLERANCIAS:</text>
<text x="226.1" y="282.8">LINEAL:</text>
<text x="226.2" y="285.3">ANGULAR:</text>
<text x="278.5" y="285.3">PESO: gramos</text>
<text x="322.9" y="285.3">ESCALA:</text>
<text x="368.3" y="285.5">HOJA</text>
<text x="378.7" y="285.5">DE</text>
</g>
</svg>
